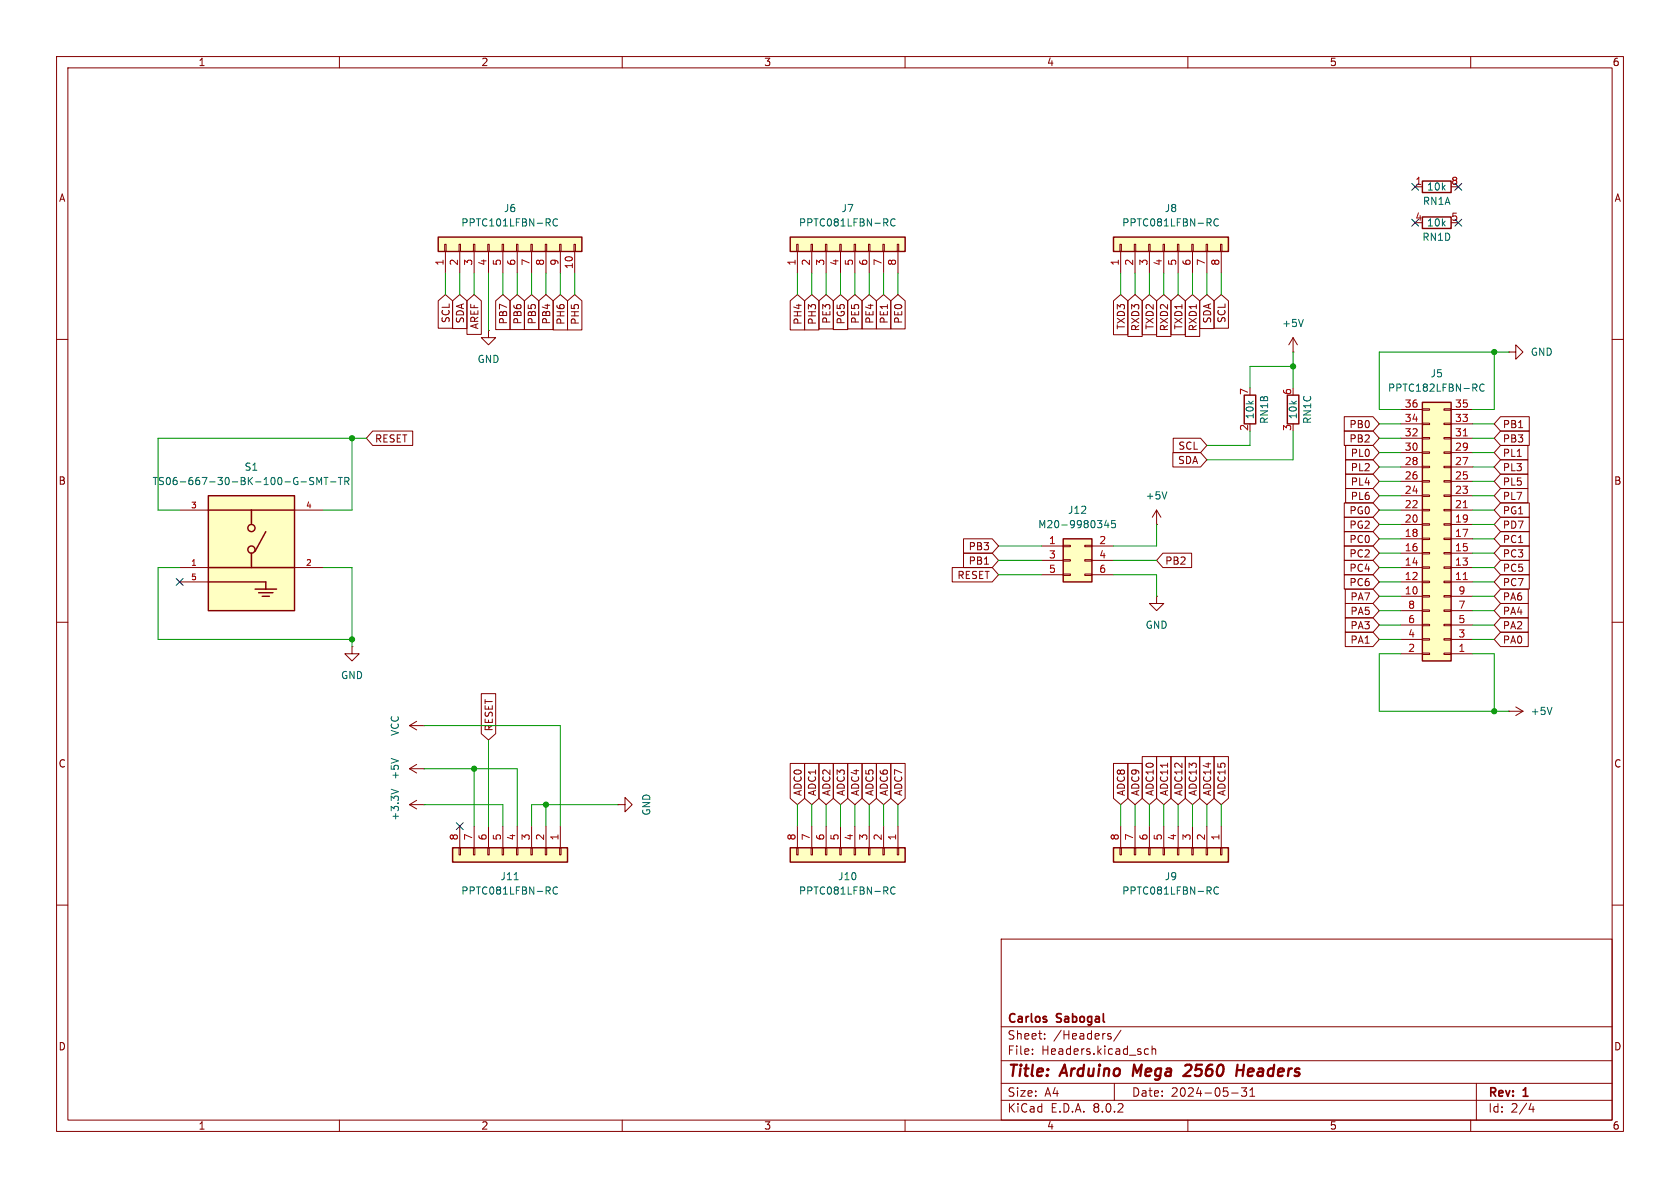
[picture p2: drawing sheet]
<svg xmlns="http://www.w3.org/2000/svg" width="297mm" height="210mm" viewBox="0 0 297 210" stroke-linecap="round" stroke-linejoin="round" font-family="sans-serif">
<g fill="none" stroke="#840000" stroke-width=".18">
<path d="M10 10h277v190h-277zM12 12h273v186h-273zM60 10v2M110 10v2M160 10v2M210 10v2M260 10v2M10 60h2M285 60h2M10 110h2M285 110h2M10 160h2"/>
<path d="M285 160h2M177 166h108v32h-108zM60 198v2M110 198v2M160 198v2M177 194.5h108M177 191.5h108M177 187.5h108M177 181.5h108M182.5 186.3v.1M182.5 185.5v.1M184.7 183.6v.1"/>
<path d="M184.7 182.8v.1M196 183.2l.4 .1 .1 .2-.3 .2h-.2M196 182.7l.4 .1M197 191.5v3M198.2 182.1l-1.3 2M202.4 186.3l.2 .1 .4-.1M203 185.5l-.4-.1-.2 .1M203.7 185.5l.2-.1 .3 .1 .1 .9M203.7 184.9v1.5M210 198v2M217.7 193.2h1.2M219.5 192.3h.9l-.5 .6 .4 .1v.7l-.2 .1h-.4l-.2-.1"/>
<path d="M221 193.8h.8M221 192.7l.4-.4v1.5M260 198v2M261 191.5v6.5M270.7 195l-.4 1.1h.9M271 195.6v1"/>
</g>
<path d="M200.5 188.2l-.2 2M210.3 188.2h-.5l-.3 .2M210.5 189.1l-1.3 1.1h1.2M218.7 189.2h1.1M218.8 188.2l-.3 2M219.9 188.2l-.2 2" fill="none" stroke="#840000" stroke-width=".4"/>
<path d="M36.8 87.6h15.3v20.4h-15.3z" fill="#ffffc2"/>
<g fill="none" stroke="#840000" stroke-width=".25">
<path d="M36.8 87.6h15.3v20.4h-15.3zM36.8 90.2h15.3M44.4 90.2v2.5M44.4 97.8v2.5M47 94l-1.9 3.5M36.8 102.9h10.2v1.2M36.8 100.3h15.3M45.1 104.1h3.8M45.7 104.8h2.6M46.4 105.4h1.2"/>
<circle cx="44.4" cy="93.3" r=".63"/>
<circle cx="44.4" cy="97.2" r=".63"/>
</g>
<path d="M31.7 90.2h5.1M52.1 90.2h5M31.7 100.3h5.1M31.7 102.9h5.1M52.1 100.3h5" fill="none" stroke="#840000" stroke-width=".18"/>
<path d="M53.2 85.2h1M55.5 84.5l-.5-.1-.3 .2 .2 .3 .5 .3v.3l-.2 .2-.5-.1M56 85.7v-1.3l.4 .9 .4-.9v1.3M57.3 84.4h.7M57.6 84.4v1.3M58.4 85.2h1M59.8 84.4h.7M60.2 84.4v1.3M61 85.1l.6-.1 .1-.2-.1-.3-.6-.1v1.3M61.3 85.1l.4 .6" fill="none" stroke="#006464" stroke-width=".18"/>
<path d="M196.8 149.9h20.4v2.5h-20.4z" fill="#ffffc2"/>
<g fill="none" stroke="#840000" stroke-width=".18">
<path d="M198 149.9h.2v1.2h-.2zM198.1 146.1v3.8M200.5 149.9h.3v1.2h-.3zM200.7 146.1v3.8M203.1 149.9h.2v1.2h-.2zM203.2 146.1v3.8M205.6 149.9h.3v1.2h-.3zM205.7 146.1v3.8M208.2 149.9h.2v1.2h-.2zM208.3 146.1v3.8M210.7 149.9h.2v1.2h-.2zM210.8 146.1v3.8"/>
<path d="M213.2 149.9h.3v1.2h-.3zM213.4 146.1v3.8M215.8 149.9h.2v1.2h-.2zM215.9 146.1v3.8"/>
</g>
<path d="M196.8 149.9h20.4v2.5h-20.4z" fill="none" stroke="#840000" stroke-width=".25"/>
<path d="M215.4 156.9a.6 .6 0 0 0-.9 .4 .6 .6 0 0 0 .6 .8l.3-.2" fill="none" stroke="#006464" stroke-width=".18"/>
<path d="M196.8 41.9h20.4v2.6h-20.4z" fill="#ffffc2"/>
<g fill="none" stroke="#840000" stroke-width=".18">
<path d="M198 43.2h.2v1.3h-.2zM198.1 44.5v3.8M200.5 43.2h.3v1.3h-.3zM200.7 44.5v3.8M203.1 43.2h.2v1.3h-.2zM203.2 44.5v3.8M205.6 43.2h.3v1.3h-.3zM205.7 44.5v3.8M208.2 43.2h.2v1.3h-.2zM208.3 44.5v3.8M210.7 43.2h.2v1.3h-.2zM210.8 44.5v3.8"/>
<path d="M213.2 43.2h.3v1.3h-.3zM213.4 44.5v3.8M215.8 43.2h.2v1.3h-.2zM215.9 44.5v3.8M204.5 92.7h.1M204.5 90.2l-.8 1.2M204.5 90.2v2.5M204.5 90.2l.7 1.2M62.2 114.3v1.3h1.3l-1.3 1.2-1.2-1.2h1.2M62.2 114.3h.1M204.5 105.4v1.3h1.2l-1.2 1.3-1.3-1.3h1.3M204.5 105.4h.1"/>
<path d="M72.4 128.3h2.5M72.4 128.3l1.3 .7M73.7 127.5l-1.3 .8M74.9 128.3h.1"/>
</g>
<path d="M251.5 38.4h5v2h-5zM196.8 41.9h20.4v2.6h-20.4z" fill="none" stroke="#840000" stroke-width=".25"/>
<path d="M215.4 38.8a.6 .6 0 0 0-.9 .4 .6 .6 0 0 0 .6 .7l.3-.1M206.3 86.9l-.4 1.3" fill="none" stroke="#006464" stroke-width=".18"/>
<path d="M188 95.3h5v7.6h-5z" fill="#ffffc2"/>
<path d="M184.1 96.5h3.9M184.1 99.1h3.9M188 98.9h1.2v.3h-1.2zM188 96.4h1.2v.2h-1.2zM191.8 98.9h1.2v.3h-1.2zM191.8 96.4h1.2v.2h-1.2zM193 96.5h3.8M193 99.1h3.8M184.1 101.6h3.9M188 101.5h1.2v.2h-1.2zM191.8 101.5h1.2v.2h-1.2zM193 101.6h3.8" fill="none" stroke="#840000" stroke-width=".18"/>
<path d="M188 95.3h5v7.6h-5z" fill="none" stroke="#840000" stroke-width=".25"/>
<path d="M195.6 92l-.3 .9h.8M195.9 92.4v.9M197.2 92h-.7v.6l.2-.1 .4 .1 .1 .1v.5l-.2 .1-.5-.1" fill="none" stroke="#006464" stroke-width=".18"/>
<path d="M80 149.9h20.3v2.5h-20.3z" fill="#ffffc2"/>
<g fill="none" stroke="#840000" stroke-width=".18">
<path d="M81.2 149.9h.2v1.2h-.2zM81.3 146.1v3.8M83.7 149.9h.2v1.2h-.2zM83.8 146.1v3.8M86.2 149.9h.3v1.2h-.3zM86.4 146.1v3.8M88.8 149.9h.2v1.2h-.2zM88.9 146.1v3.8M91.3 149.9h.3v1.2h-.3zM91.4 146.1v3.8M93.9 149.9h.2v1.2h-.2zM94 146.1v3.8"/>
<path d="M96.4 149.9h.2v1.2h-.2zM96.5 146.1v3.8M98.9 149.9h.3v1.2h-.3zM99.1 146.1v3.8"/>
</g>
<path d="M80 149.9h20.3v2.5h-20.3z" fill="none" stroke="#840000" stroke-width=".25"/>
<path d="M90.9 155.5h.7M98.5 156.9a.6 .6 0 0 0-.8 .4 .6 .6 0 0 0 .6 .8l.2-.2" fill="none" stroke="#006464" stroke-width=".18"/>
<path d="M139.7 149.9h20.3v2.5h-20.3z" fill="#ffffc2"/>
<g fill="none" stroke="#840000" stroke-width=".18">
<path d="M140.8 149.9h.3v1.2h-.3zM141 146.1v3.8M143.4 149.9h.2v1.2h-.2zM143.5 146.1v3.8M145.9 149.9h.3v1.2h-.3zM146 146.1v3.8M148.5 149.9h.2v1.2h-.2zM148.6 146.1v3.8M151 149.9h.3v1.2h-.3zM151.1 146.1v3.8M153.5 149.9h.3v1.2h-.3zM153.7 146.1v3.8"/>
<path d="M156.1 149.9h.2v1.2h-.2zM156.2 146.1v3.8M158.6 149.9h.3v1.2h-.3zM158.7 146.1v3.8"/>
</g>
<path d="M139.7 149.9h20.3v2.5h-20.3z" fill="none" stroke="#840000" stroke-width=".25"/>
<path d="M158.2 156.9a.6 .6 0 0 0-.8 .4 .6 .6 0 0 0 .6 .8l.2-.2" fill="none" stroke="#006464" stroke-width=".18"/>
<path d="M251.5 71.1h5v45.7h-5z" fill="#ffffc2"/>
<g fill="none" stroke="#840000" stroke-width=".18">
<path d="M86.4 58.4v1.3h1.2l-1.2 1.3-1.3-1.3h1.3M86.4 58.4h.1M247.6 77.5h3.9M247.6 74.9h3.9M247.6 72.4h3.9M251.5 72.3h1.2v.2h-1.2zM251.5 74.8h1.2v.3h-1.2zM251.5 77.3h1.2v.3h-1.2zM251.5 79.9h1.2v.2h-1.2zM255.3 72.3h1.2v.2h-1.2zM255.3 74.8h1.2v.3h-1.2zM255.3 77.3h1.2v.3h-1.2z"/>
<path d="M255.3 79.9h1.2v.2h-1.2zM256.5 77.5h3.8M256.5 74.9h3.8M256.5 72.4h3.8M247.6 97.8h3.9M247.6 95.3h3.9M247.6 92.7h3.9M247.6 90.2h3.9M247.6 87.6h3.9M247.6 85.1h3.9M247.6 82.6h3.9M247.6 80h3.9"/>
<path d="M251.5 82.4h1.2v.3h-1.2zM251.5 85h1.2v.2h-1.2zM251.5 87.5h1.2v.3h-1.2zM251.5 90h1.2v.3h-1.2zM251.5 92.6h1.2v.2h-1.2zM251.5 95.1h1.2v.3h-1.2zM251.5 97.7h1.2v.2h-1.2zM255.3 82.4h1.2v.3h-1.2zM255.3 85h1.2v.2h-1.2zM255.3 87.5h1.2v.3h-1.2zM255.3 90h1.2v.3h-1.2zM255.3 92.6h1.2v.2h-1.2z"/>
<path d="M255.3 95.1h1.2v.3h-1.2zM255.3 97.7h1.2v.2h-1.2zM256.5 97.8h3.8M256.5 95.3h3.8M256.5 92.7h3.8M256.5 90.2h3.8M256.5 87.6h3.8M256.5 85.1h3.8M256.5 82.6h3.8M256.5 80h3.8M247.6 115.6h3.9M247.6 105.4h3.9"/>
<path d="M247.6 102.9h3.9M247.6 100.3h3.9M247.6 113h3.9M247.6 110.5h3.9M247.6 108h3.9M251.5 100.2h1.2v.3h-1.2zM251.5 102.7h1.2v.3h-1.2zM251.5 105.3h1.2v.2h-1.2zM251.5 107.8h1.2v.3h-1.2zM251.5 110.4h1.2v.2h-1.2zM251.5 112.9h1.2v.3h-1.2zM251.5 115.4h1.2v.3h-1.2z"/>
<path d="M255.3 100.2h1.2v.3h-1.2zM255.3 102.7h1.2v.3h-1.2zM255.3 105.3h1.2v.2h-1.2zM255.3 107.8h1.2v.3h-1.2zM255.3 110.4h1.2v.2h-1.2zM255.3 112.9h1.2v.3h-1.2zM255.3 115.4h1.2v.3h-1.2zM256.5 115.6h3.8M256.5 105.4h3.8M256.5 102.9h3.8M256.5 100.3h3.8M256.5 113h3.8"/>
<path d="M256.5 110.5h3.8M256.5 108h3.8M109.2 142.2h1.3v1.3l1.3-1.3-1.3-1.2v1.2M109.2 142.2h.1"/>
</g>
<path d="M251.5 71.1h5v45.7h-5z" fill="none" stroke="#840000" stroke-width=".25"/>
<path d="M258.7 77.1h.7M258.7 89.8h.7M258.7 102.5h.7" fill="none" stroke="#a90000" stroke-width=".18"/>
<path d="M262.4 68a.6 .6 0 0 0-.9 .4 .6 .6 0 0 0 .6 .8l.3-.2" fill="none" stroke="#006464" stroke-width=".18"/>
<path d="M139.7 41.9h20.3v2.6h-20.3z" fill="#ffffc2"/>
<g fill="none" stroke="#840000" stroke-width=".18">
<path d="M250.2 33h1.3M140.8 43.2h.3v1.3h-.3zM141 44.5v3.8M143.4 43.2h.2v1.3h-.2zM143.5 44.5v3.8M145.9 43.2h.3v1.3h-.3zM146 44.5v3.8M148.5 43.2h.2v1.3h-.2zM148.6 44.5v3.8M151 43.2h.3v1.3h-.3zM151.1 44.5v3.8M153.5 43.2h.3v1.3h-.3z"/>
<path d="M153.7 44.5v3.8M156.1 43.2h.2v1.3h-.2zM156.2 44.5v3.8M158.6 43.2h.3v1.3h-.3zM158.7 44.5v3.8M228.6 59.7l-.8 1.3M228.6 59.7v2.5M228.6 59.7l.8 1.3M228.6 62.2h.1M266.7 62.2h1.3v-1.2l1.2 1.2-1.2 1.3v-1.3M266.7 62.2h.1M72.4 135.9h2.5"/>
<path d="M72.4 135.9l1.3 .8M73.7 135.1l-1.3 .8M74.9 135.9h.1M266.7 125.7h.1M266.7 125.7h2.5M268 125l1.2 .7M269.2 125.7l-1.2 .8M72.4 142.2h2.5M72.4 142.2l1.3 .8M73.7 141.5l-1.3 .7M74.9 142.2h.1"/>
</g>
<path d="M251.5 32h5v2h-5zM139.7 41.9h20.3v2.6h-20.3zM220 69.9h2v5h-2zM227.6 69.9h2v5h-2z" fill="none" stroke="#840000" stroke-width=".25"/>
<path d="M158.2 38.8a.6 .6 0 0 0-.8 .4 .6 .6 0 0 0 .6 .7l.2-.1M230.4 56.5l-.4 1.2M69.2 134.1l1.2 .4M69.2 139.5l1.2 .4M274.4 125l-.5 1.3" fill="none" stroke="#006464" stroke-width=".18"/>
<path d="M77.5 41.9h25.4v2.6h-25.4z" fill="#ffffc2"/>
<g fill="none" stroke="#840000" stroke-width=".18">
<path d="M77.5 53.2l1.2-1.1 1.3 1.1v4.8h-2.5zM78.6 43.2h.3v1.3h-.3zM78.7 44.5v3.8M80 53.2l1.3-1.1 1.3 1.1v4.9h-2.6zM81.2 43.2h.2v1.3h-.2zM81.3 44.5v3.8M82.5 53.2l1.3-1.1 1.3 1.1v5.9h-2.6zM83.7 43.2h.2v1.3h-.2zM83.8 44.5v3.8M86.2 43.2h.3v1.3h-.3zM86.4 44.5v3.8M87.6 53.2l1.3-1.1 1.3 1.1v5.1h-2.6z"/>
<path d="M88.8 43.2h.2v1.3h-.2zM88.9 44.5v3.8M90.2 53.2l1.2-1.1 1.3 1.1v5.1h-2.5zM91.3 43.2h.3v1.3h-.3zM91.4 44.5v3.8M92.7 53.2l1.3-1.1 1.3 1.1v5.1h-2.6zM93.9 43.2h.2v1.3h-.2zM94 44.5v3.8M95.2 53.2l1.3-1.1 1.3 1.1v5.1h-2.6zM96.4 43.2h.2v1.3h-.2zM96.5 44.5v3.8M97.8 53.2l1.3-1.1 1.2 1.1v5.1h-2.5z"/>
<path d="M98.9 43.2h.3v1.3h-.3zM99.1 44.5v3.8M100.3 53.2l1.3-1.1 1.3 1.1v5.1h-2.6zM101.5 43.2h.2v1.3h-.2zM101.6 44.5v3.8M139.7 53.2l1.3-1.1 1.2 1.1v5.1h-2.5zM142.2 53.2l1.3-1.1 1.3 1.1v5.1h-2.6zM144.8 53.2l1.2-1.1 1.3 1.1v4.9h-2.5zM147.3 53.2l1.3-1.1 1.3 1.1v5.1h-2.6zM149.9 53.2l1.2-1.1 1.3 1.1v4.9h-2.5zM152.4 53.2l1.3-1.1 1.2 1.1v4.9h-2.5zM154.9 53.2l1.3-1.1 1.3 1.1v4.9h-2.6z"/>
<path d="M157.5 53.2l1.2-1.1 1.3 1.1v4.9h-2.5zM196.8 53.2l1.3-1.1 1.3 1.1v6h-2.6zM199.4 53.2l1.3-1.1 1.2 1.1v6.3h-2.5zM201.9 53.2l1.3-1.1 1.3 1.1v6h-2.6zM204.5 53.2l1.2-1.1 1.3 1.1v6.3h-2.5zM207 53.2l1.3-1.1 1.3 1.1v6h-2.6zM209.5 53.2l1.3-1.1 1.3 1.1v6.3h-2.6zM212.1 53.2l1.3-1.1 1.2 1.1v4.9h-2.5zM214.6 53.2l1.3-1.1 1.3 1.1v4.8h-2.6zM65.9 76.2h7.1v2.5h-7.1l-1.1-1.2zM207.4 77.5h4.8l1.2 1.2-1.2 1.3h-4.8zM237.6 73.7h5.1l1.1 1.2-1.1 1.3h-5.1z"/>
<path d="M237.6 76.2h5.1l1.1 1.3-1.1 1.2h-5.1zM237.9 78.7h4.8l1.1 1.3-1.1 1.3h-4.8zM265.3 73.7h5.1v2.5h-5.1l-1.1-1.3zM265.3 78.7h4.8v2.6h-4.8l-1.1-1.3zM265.3 76.2h5.1v2.5h-5.1l-1.1-1.2zM170.3 95.2h5.1l1.1 1.3-1.1 1.3h-5.1zM170.3 97.8h5.1l1.1 1.3-1.1 1.2h-5.1zM205.6 97.8h5.1v2.5h-5.1l-1.1-1.2zM207.3 80h4.9l1.2 1.3-1.2 1.3h-4.9zM237.6 99.1h5.1l1.1 1.2-1.1 1.3h-5.1zM237.6 96.5h5.1l1.1 1.3-1.1 1.3h-5.1zM237.6 91.4h5.1l1.1 1.3-1.1 1.3h-5.1z"/>
<path d="M237.6 88.9h5.1l1.1 1.3-1.1 1.2h-5.1zM237.6 94h5.1l1.1 1.3-1.1 1.2h-5.1zM237.9 86.4h4.8l1.1 1.2-1.1 1.3h-4.8zM237.9 81.3h4.8l1.1 1.3-1.1 1.2h-4.8zM237.9 83.8h4.8l1.1 1.3-1.1 1.3h-4.8zM265.3 91.4h5.1v2.6h-5.1l-1.1-1.3zM265.3 86.4h4.8v2.5h-4.8l-1.1-1.3zM265.3 94h5.1v2.5h-5.1l-1.1-1.2zM265.3 96.5h5.1v2.6h-5.1l-1.1-1.3zM265.3 99.1h5.1v2.5h-5.1l-1.1-1.3zM265.3 88.9h5.1v2.5h-5.1l-1.1-1.2zM265.3 81.3h4.8v2.5h-4.8l-1.1-1.2z"/>
<path d="M265.3 83.8h4.8v2.6h-4.8l-1.1-1.3zM168.3 100.3h7.1l1.1 1.3-1.1 1.3h-7.1zM237.6 101.6h5.1l1.1 1.3-1.1 1.2h-5.1zM237.8 104.1h4.9l1.1 1.3-1.1 1.3h-4.9zM237.8 111.8h4.9l1.1 1.2-1.1 1.3h-4.9zM237.8 109.2h4.9l1.1 1.3-1.1 1.3h-4.9zM237.8 106.7h4.9l1.1 1.3-1.1 1.2h-4.9zM265.3 111.8h4.9v2.5h-4.9l-1.1-1.3zM265.3 109.2h4.9v2.6h-4.9l-1.1-1.3zM265.3 106.7h4.9v2.5h-4.9l-1.1-1.2zM265.3 104.1h4.9v2.6h-4.9l-1.1-1.3zM265.3 101.6h5.1v2.5h-5.1l-1.1-1.2z"/>
<path d="M85.1 122.6h2.5v7.1l-1.2 1.1-1.3-1.1zM139.7 135h2.5v6.1l-1.2 1.1-1.3-1.1zM142.2 135h2.6v6.1l-1.3 1.1-1.3-1.1zM144.8 135h2.5v6.1l-1.3 1.1-1.2-1.1zM147.3 135h2.6v6.1l-1.3 1.1-1.3-1.1zM149.9 135h2.5v6.1l-1.3 1.1-1.2-1.1zM152.4 135h2.5v6.1l-1.2 1.1-1.3-1.1zM154.9 135h2.6v6.1l-1.3 1.1-1.3-1.1zM157.5 135h2.5v6.1l-1.3 1.1-1.2-1.1zM196.8 135h2.6v6.1l-1.3 1.1-1.3-1.1zM199.4 135h2.5v6.1l-1.2 1.1-1.3-1.1zM201.9 133.7h2.6v7.4l-1.3 1.1-1.3-1.1z"/>
<path d="M204.5 133.7h2.5v7.4l-1.3 1.1-1.2-1.1zM207 133.7h2.6v7.4l-1.3 1.1-1.3-1.1zM209.5 133.7h2.6v7.4l-1.3 1.1-1.3-1.1zM212.1 133.7h2.5v7.4l-1.2 1.1-1.3-1.1zM214.6 133.7h2.6v7.4l-1.3 1.1-1.3-1.1z"/>
</g>
<path d="M77.5 41.9h25.4v2.6h-25.4z" fill="none" stroke="#840000" stroke-width=".25"/>
<path d="M98.5 38.8a.6 .6 0 0 0-.8 .4 .6 .6 0 0 0 .6 .7l.2-.1" fill="none" stroke="#006464" stroke-width=".18"/>
<g fill="none" stroke="#009600" stroke-width=".18">
<path d="M78.7 48.3v3.8M81.3 48.3v3.8M83.8 48.3v3.8M86.4 48.3v10.1M88.9 48.3v3.8M91.4 48.3v3.8M94 48.3v3.8M96.5 48.3v3.8M99.1 48.3v3.8M101.6 48.3v3.8M141 48.3v3.8M143.5 48.3v3.8"/>
<path d="M146 48.3v3.8M148.6 48.3v3.8M151.1 48.3v3.8M153.7 48.3v3.8M156.2 48.3v3.8M158.7 48.3v3.8M198.1 48.3v3.8M200.7 48.3v3.8M203.2 48.3v3.8M205.7 48.3v3.8M208.3 48.3v3.8M210.8 48.3v3.8"/>
<path d="M213.4 48.3v3.8M215.9 48.3v3.8M62.2 77.5v12.7h-5.1M64.8 77.5h-36.9v12.7h3.8M221 76.2v2.5h-7.6M228.6 64.8h-7.6v3.8M228.6 76.2v5.1h-15.2M228.6 62.2v6.4M243.8 77.5h3.8M243.8 74.9h3.8M260.3 77.5h3.9M260.3 74.9h3.9"/>
<path d="M264.2 62.2v10.2h-3.9M266.7 62.2h-22.9v10.2h3.8M176.5 99.1h7.6M176.5 96.5h7.6M196.8 99.1h7.7M204.5 92.7v3.8h-7.7M243.8 90.2h3.8M243.8 95.3h3.8M243.8 97.8h3.8M243.8 85.1h3.8M243.8 87.6h3.8M243.8 80h3.8"/>
<path d="M243.8 92.7h3.8M243.8 82.6h3.8M260.3 90.2h3.9M260.3 95.3h3.9M260.3 97.8h3.9M260.3 85.1h3.9M260.3 87.6h3.9M260.3 80h3.9M260.3 92.7h3.9M260.3 82.6h3.9M31.7 100.3h-3.8v12.7h34.3M57.1 100.3h5.1v14"/>
<path d="M176.5 101.6h7.6M196.8 101.6h7.7v3.8M243.8 100.3h3.8M243.8 102.9h3.8M243.8 113h3.8M243.8 108h3.8M243.8 105.4h3.8M243.8 110.5h3.8M247.6 115.6h-3.8v10.1h22.9M260.3 100.3h3.9M260.3 102.9h3.9M260.3 113h3.9"/>
<path d="M260.3 115.6h3.9v10.1M260.3 108h3.9M260.3 105.4h3.9M260.3 110.5h3.9M74.9 135.9h16.5v10.2M74.9 128.3h24.2v17.8M83.8 135.9v10.2M86.4 130.8v15.3M74.9 142.2h14v3.9M96.5 142.2v3.9M109.2 142.2h-15.2v3.9M141 142.2v3.9"/>
<path d="M143.5 142.2v3.9M146 142.2v3.9M148.6 142.2v3.9M151.1 142.2v3.9M153.7 142.2v3.9M156.2 142.2v3.9M158.7 142.2v3.9M198.1 142.2v3.9M200.7 142.2v3.9M203.2 142.2v3.9M205.7 142.2v3.9M208.3 142.2v3.9"/>
<path d="M210.8 142.2v3.9M213.4 142.2v3.9M215.9 142.2v3.9"/>
</g>
<path d="M249.6 32.4l1.2 1.2M249.6 38.8l1.2 1.2M250.8 32.4l-1.2 1.2M250.8 38.8l-1.2 1.2M257.2 32.4l1.2 1.2M257.2 38.8l1.2 1.2M258.4 32.4l-1.2 1.2M258.4 38.8l-1.2 1.2M31.1 102.3l1.3 1.2M32.4 102.3l-1.3 1.2M80.7 145.4l1.2 1.3M81.9 145.4l-1.2 1.3" fill="none" stroke="#000084" stroke-width=".18"/>
<g fill="#009600" stroke="#009600" stroke-width=".18">
<circle cx="62.2" cy="113" r=".46"/>
<circle cx="62.2" cy="77.5" r=".46"/>
<circle cx="83.8" cy="135.9" r=".46"/>
<circle cx="96.5" cy="142.2" r=".46"/>
<circle cx="264.2" cy="125.7" r=".46"/>
<circle cx="228.6" cy="64.8" r=".46"/>
<circle cx="264.2" cy="62.2" r=".46"/>
</g>
<g font-size="2.8" fill="#840000">
<text x="178" y="190.9">Title:</text>
<text x="187.7" y="190.9">Arduino</text>
<text x="201.1" y="190.9">Mega</text>
<text x="211.1" y="190.9">2560</text>
<text x="221" y="190.9">Headers</text>
</g>
<g font-size="2.1" fill="#840000">
<text x="178" y="184">Sheet:</text>
<text x="178" y="181.2">Carlos</text>
<text x="186.2" y="184">/Headers/</text>
<text x="186.9" y="181.2">Sabogal</text>
<text x="178" y="186.7">File:</text>
<text x="184.1" y="186.7">Headers.kicad_sch</text>
<text x="178" y="196.9">KiCad</text>
<text x="178" y="194.1">Size:</text>
<text x="184.7" y="194.1">A4</text>
<text x="185.7" y="196.9">E.D.A.</text>
<text x="193.3" y="196.9">8.0.2</text>
<text x="200" y="194.1">Date:</text>
<text x="207" y="194.1">2024-05-31</text>
<text x="263" y="194.3">Rev:</text>
<text x="263" y="196.9">Id:</text>
<text x="267.1" y="196.9">2/4</text>
<text x="269.4" y="194.3">1</text>
</g>
<g font-size="1.8" fill="#840000">
<text x="35" y="11.9">1</text>
<text x="85" y="11.9">2</text>
<text x="135" y="11.9">3</text>
<text x="185" y="11.9">4</text>
<text x="235" y="11.9">5</text>
<text x="285" y="11.9">6</text>
<text x="10.3" y="35.9">A</text>
<text x="285.3" y="35.9">A</text>
<text x="79.7" y="57.2" transform="rotate(-90 79.7 57.2)">SCL</text>
<text x="82.2" y="57.3" transform="rotate(-90 82.2 57.3)">SDA</text>
<text x="84.8" y="58.3" transform="rotate(-90 84.8 58.3)">AREF</text>
<text x="89.9" y="57.5" transform="rotate(-90 89.9 57.5)">PB7</text>
<text x="92.4" y="57.5" transform="rotate(-90 92.4 57.5)">PB6</text>
<text x="94.9" y="57.5" transform="rotate(-90 94.9 57.5)">PB5</text>
<text x="97.5" y="57.5" transform="rotate(-90 97.5 57.5)">PB4</text>
<text x="100" y="57.5" transform="rotate(-90 100 57.5)">PH6</text>
<text x="102.6" y="57.5" transform="rotate(-90 102.6 57.5)">PH5</text>
<text x="141.9" y="57.5" transform="rotate(-90 141.9 57.5)">PH4</text>
<text x="144.5" y="57.5" transform="rotate(-90 144.5 57.5)">PH3</text>
<text x="147" y="57.3" transform="rotate(-90 147 57.3)">PE3</text>
<text x="149.5" y="57.5" transform="rotate(-90 149.5 57.5)">PG5</text>
<text x="152.1" y="57.3" transform="rotate(-90 152.1 57.3)">PE5</text>
<text x="154.6" y="57.3" transform="rotate(-90 154.6 57.3)">PE4</text>
<text x="157.2" y="57.3" transform="rotate(-90 157.2 57.3)">PE1</text>
<text x="159.7" y="57.3" transform="rotate(-90 159.7 57.3)">PE0</text>
<text x="199.1" y="58.4" transform="rotate(-90 199.1 58.4)">TXD3</text>
<text x="201.6" y="58.7" transform="rotate(-90 201.6 58.7)">RXD3</text>
<text x="204.2" y="58.4" transform="rotate(-90 204.2 58.4)">TXD2</text>
<text x="206.7" y="58.7" transform="rotate(-90 206.7 58.7)">RXD2</text>
<text x="209.2" y="58.4" transform="rotate(-90 209.2 58.4)">TXD1</text>
<text x="211.8" y="58.7" transform="rotate(-90 211.8 58.7)">RXD1</text>
<text x="214.3" y="57.3" transform="rotate(-90 214.3 57.3)">SDA</text>
<text x="216.9" y="57.2" transform="rotate(-90 216.9 57.2)">SCL</text>
<text x="238.5" y="75.9">PB0</text>
<text x="265.6" y="75.9">PB1</text>
<text x="66.2" y="78.4">RESET</text>
<text x="208.2" y="82.2">SDA</text>
<text x="208.2" y="79.7">SCL</text>
<text x="238.5" y="78.4">PB2</text>
<text x="238.7" y="83.5">PL2</text>
<text x="238.7" y="81">PL0</text>
<text x="265.6" y="83.5">PL3</text>
<text x="265.6" y="81">PL1</text>
<text x="265.6" y="78.4">PB3</text>
<text x="10.3" y="85.9">B</text>
<text x="238.7" y="88.6">PL6</text>
<text x="238.7" y="86">PL4</text>
<text x="265.6" y="88.6">PL7</text>
<text x="265.6" y="86">PL5</text>
<text x="285.3" y="85.9">B</text>
<text x="238.5" y="93.7">PG2</text>
<text x="238.5" y="91.1">PG0</text>
<text x="265.6" y="93.7">PD7</text>
<text x="265.6" y="91.1">PG1</text>
<text x="171.1" y="97.5">PB3</text>
<text x="171.1" y="100">PB1</text>
<text x="205.9" y="100">PB2</text>
<text x="238.5" y="101.3">PC4</text>
<text x="238.5" y="98.7">PC2</text>
<text x="238.5" y="96.2">PC0</text>
<text x="265.6" y="96.2">PC1</text>
<text x="265.6" y="98.7">PC3</text>
<text x="265.6" y="101.3">PC5</text>
<text x="169.2" y="102.6">RESET</text>
<text x="238.5" y="103.8">PC6</text>
<text x="238.6" y="106.4">PA7</text>
<text x="265.6" y="106.4">PA6</text>
<text x="265.6" y="103.8">PC7</text>
<text x="238.6" y="114">PA1</text>
<text x="238.6" y="111.4">PA3</text>
<text x="238.6" y="108.9">PA5</text>
<text x="265.6" y="114">PA0</text>
<text x="265.6" y="111.4">PA2</text>
<text x="265.6" y="108.9">PA4</text>
<text x="87.3" y="129.4" transform="rotate(-90 87.3 129.4)">RESET</text>
<text x="10.3" y="135.9">C</text>
<text x="285.3" y="135.9">C</text>
<text x="141.9" y="140.8" transform="rotate(-90 141.9 140.8)">ADC0</text>
<text x="144.5" y="140.8" transform="rotate(-90 144.5 140.8)">ADC1</text>
<text x="147" y="140.8" transform="rotate(-90 147 140.8)">ADC2</text>
<text x="149.5" y="140.8" transform="rotate(-90 149.5 140.8)">ADC3</text>
<text x="152.1" y="140.8" transform="rotate(-90 152.1 140.8)">ADC4</text>
<text x="154.6" y="140.8" transform="rotate(-90 154.6 140.8)">ADC5</text>
<text x="157.2" y="140.8" transform="rotate(-90 157.2 140.8)">ADC6</text>
<text x="159.7" y="140.8" transform="rotate(-90 159.7 140.8)">ADC7</text>
<text x="199.1" y="140.8" transform="rotate(-90 199.1 140.8)">ADC8</text>
<text x="201.6" y="140.8" transform="rotate(-90 201.6 140.8)">ADC9</text>
<text x="204.2" y="140.8" transform="rotate(-90 204.2 140.8)">ADC10</text>
<text x="206.7" y="140.8" transform="rotate(-90 206.7 140.8)">ADC11</text>
<text x="209.2" y="140.8" transform="rotate(-90 209.2 140.8)">ADC12</text>
<text x="211.8" y="140.8" transform="rotate(-90 211.8 140.8)">ADC13</text>
<text x="214.3" y="140.8" transform="rotate(-90 214.3 140.8)">ADC14</text>
<text x="216.9" y="140.8" transform="rotate(-90 216.9 140.8)">ADC15</text>
<text x="10.3" y="185.9">D</text>
<text x="285.3" y="185.9">D</text>
<text x="35" y="199.9">1</text>
<text x="85" y="199.9">2</text>
<text x="135" y="199.9">3</text>
<text x="185" y="199.9">4</text>
<text x="235" y="199.9">5</text>
<text x="285" y="199.9">6</text>
</g>
<g font-size="1.8" fill="#a90000">
<text x="250.1" y="32.8">1</text>
<text x="256.5" y="32.8">8</text>
<text x="250.1" y="39.1">4</text>
<text x="256.5" y="39.1">5</text>
<text x="78.5" y="47.1" transform="rotate(-90 78.5 47.1)">1</text>
<text x="81" y="47.1" transform="rotate(-90 81 47.1)">2</text>
<text x="83.6" y="47.1" transform="rotate(-90 83.6 47.1)">3</text>
<text x="86.1" y="47.1" transform="rotate(-90 86.1 47.1)">4</text>
<text x="88.6" y="47.1" transform="rotate(-90 88.6 47.1)">5</text>
<text x="91.2" y="47.1" transform="rotate(-90 91.2 47.1)">6</text>
<text x="93.7" y="47.1" transform="rotate(-90 93.7 47.1)">7</text>
<text x="96.3" y="47.1" transform="rotate(-90 96.3 47.1)">8</text>
<text x="98.8" y="47.1" transform="rotate(-90 98.8 47.1)">9</text>
<text x="101.3" y="47.7" transform="rotate(-90 101.3 47.7)">10</text>
<text x="140.7" y="47.1" transform="rotate(-90 140.7 47.1)">1</text>
<text x="143.3" y="47.1" transform="rotate(-90 143.3 47.1)">2</text>
<text x="145.8" y="47.1" transform="rotate(-90 145.8 47.1)">3</text>
<text x="148.3" y="47.1" transform="rotate(-90 148.3 47.1)">4</text>
<text x="150.9" y="47.1" transform="rotate(-90 150.9 47.1)">5</text>
<text x="153.4" y="47.1" transform="rotate(-90 153.4 47.1)">6</text>
<text x="156" y="47.1" transform="rotate(-90 156 47.1)">7</text>
<text x="158.5" y="47.1" transform="rotate(-90 158.5 47.1)">8</text>
<text x="197.9" y="47.1" transform="rotate(-90 197.9 47.1)">1</text>
<text x="200.4" y="47.1" transform="rotate(-90 200.4 47.1)">2</text>
<text x="202.9" y="47.1" transform="rotate(-90 202.9 47.1)">3</text>
<text x="205.5" y="47.1" transform="rotate(-90 205.5 47.1)">4</text>
<text x="208" y="47.1" transform="rotate(-90 208 47.1)">5</text>
<text x="210.6" y="47.1" transform="rotate(-90 210.6 47.1)">6</text>
<text x="213.1" y="47.1" transform="rotate(-90 213.1 47.1)">7</text>
<text x="215.6" y="47.1" transform="rotate(-90 215.6 47.1)">8</text>
<text x="220.7" y="69.9" transform="rotate(-90 220.7 69.9)">7</text>
<text x="228.3" y="69.9" transform="rotate(-90 228.3 69.9)">6</text>
<text x="220.7" y="76.3" transform="rotate(-90 220.7 76.3)">2</text>
<text x="228.3" y="76.3" transform="rotate(-90 228.3 76.3)">3</text>
<text x="248.2" y="77.2">32</text>
<text x="248.2" y="74.7">34</text>
<text x="248.2" y="72.1">36</text>
<text x="257.1" y="77.2">31</text>
<text x="257.1" y="74.7">33</text>
<text x="257.1" y="72.1">35</text>
<text x="248.2" y="82.3">28</text>
<text x="248.2" y="79.8">30</text>
<text x="257.1" y="82.3">27</text>
<text x="257.1" y="79.8">29</text>
<text x="248.2" y="89.9">22</text>
<text x="248.2" y="87.4">24</text>
<text x="248.2" y="84.8">26</text>
<text x="257.1" y="89.9">21</text>
<text x="257.1" y="87.4">23</text>
<text x="257.1" y="84.8">25</text>
<text x="248.2" y="95">18</text>
<text x="248.2" y="92.5">20</text>
<text x="257.1" y="95">17</text>
<text x="257.1" y="92.5">19</text>
<text x="185.3" y="96.3">1</text>
<text x="185.3" y="98.8">3</text>
<text x="185.3" y="101.3">5</text>
<text x="194.2" y="96.3">2</text>
<text x="194.2" y="98.8">4</text>
<text x="194.2" y="101.3">6</text>
<text x="248.2" y="100.1">14</text>
<text x="248.2" y="97.5">16</text>
<text x="257.1" y="100.1">13</text>
<text x="257.1" y="97.5">15</text>
<text x="248.2" y="105.2">10</text>
<text x="248.2" y="102.6">12</text>
<text x="248.8" y="107.7">8</text>
<text x="257.1" y="102.6">11</text>
<text x="257.7" y="107.7">7</text>
<text x="257.7" y="105.2">9</text>
<text x="248.8" y="112.8">4</text>
<text x="248.8" y="110.2">6</text>
<text x="257.7" y="112.8">3</text>
<text x="257.7" y="110.2">5</text>
<text x="248.8" y="115.3">2</text>
<text x="257.7" y="115.3">1</text>
<text x="81" y="148.7" transform="rotate(-90 81 148.7)">8</text>
<text x="83.6" y="148.7" transform="rotate(-90 83.6 148.7)">7</text>
<text x="86.1" y="148.7" transform="rotate(-90 86.1 148.7)">6</text>
<text x="88.6" y="148.7" transform="rotate(-90 88.6 148.7)">5</text>
<text x="91.2" y="148.7" transform="rotate(-90 91.2 148.7)">4</text>
<text x="93.7" y="148.7" transform="rotate(-90 93.7 148.7)">3</text>
<text x="96.3" y="148.7" transform="rotate(-90 96.3 148.7)">2</text>
<text x="98.8" y="148.7" transform="rotate(-90 98.8 148.7)">1</text>
<text x="140.7" y="148.7" transform="rotate(-90 140.7 148.7)">8</text>
<text x="143.3" y="148.7" transform="rotate(-90 143.3 148.7)">7</text>
<text x="145.8" y="148.7" transform="rotate(-90 145.8 148.7)">6</text>
<text x="148.3" y="148.7" transform="rotate(-90 148.3 148.7)">5</text>
<text x="150.9" y="148.7" transform="rotate(-90 150.9 148.7)">4</text>
<text x="153.4" y="148.7" transform="rotate(-90 153.4 148.7)">3</text>
<text x="156" y="148.7" transform="rotate(-90 156 148.7)">2</text>
<text x="158.5" y="148.7" transform="rotate(-90 158.5 148.7)">1</text>
<text x="197.9" y="148.7" transform="rotate(-90 197.9 148.7)">8</text>
<text x="200.4" y="148.7" transform="rotate(-90 200.4 148.7)">7</text>
<text x="202.9" y="148.7" transform="rotate(-90 202.9 148.7)">6</text>
<text x="205.5" y="148.7" transform="rotate(-90 205.5 148.7)">5</text>
<text x="208" y="148.7" transform="rotate(-90 208 148.7)">4</text>
<text x="210.6" y="148.7" transform="rotate(-90 210.6 148.7)">3</text>
<text x="213.1" y="148.7" transform="rotate(-90 213.1 148.7)">2</text>
<text x="215.6" y="148.7" transform="rotate(-90 215.6 148.7)">1</text>
</g>
<g font-size="1.8" fill="#006464">
<text x="252.2" y="33.9">10k</text>
<text x="81.5" y="40.2">PPTC101LFBN-RC</text>
<text x="89" y="37.7">J6</text>
<text x="141.1" y="40.2">PPTC081LFBN-RC</text>
<text x="148.7" y="37.7">J7</text>
<text x="198.3" y="40.2">PPTC081LFBN-RC</text>
<text x="205.8" y="37.7">J8</text>
<text x="251.4" y="36.4">RN1A</text>
<text x="252.2" y="40.2">10k</text>
<text x="251.4" y="42.8">RN1D</text>
<text x="226.6" y="58">+5V</text>
<text x="84.3" y="64.4">GND</text>
<text x="270.5" y="63.1">GND</text>
<text x="245.3" y="69.4">PPTC182LFBN-RC</text>
<text x="252.8" y="66.9">J5</text>
<text x="221.8" y="74.2" transform="rotate(-90 221.8 74.2)">10k</text>
<text x="224.4" y="75" transform="rotate(-90 224.4 75)">RN1B</text>
<text x="229.5" y="74.2" transform="rotate(-90 229.5 74.2)">10k</text>
<text x="232" y="75" transform="rotate(-90 232 75)">RN1C</text>
<text x="43.1" y="83.4">S1</text>
<text x="26.9" y="86">TS06-667-30-BK-100-G-SMT-TR</text>
<text x="202.4" y="88.5">+5V</text>
<text x="183.4" y="93.6">M20-9980345</text>
<text x="188.7" y="91">J12</text>
<text x="202.4" y="111.4">GND</text>
<text x="60.2" y="120.2">GND</text>
<text x="70.7" y="130.2" transform="rotate(-90 70.7 130.2)">VCC</text>
<text x="270.5" y="126.6">+5V</text>
<text x="70.7" y="137.9" transform="rotate(-90 70.7 137.9)">+5V</text>
<text x="70.7" y="145.2" transform="rotate(-90 70.7 145.2)">+3.3V</text>
<text x="115.2" y="144.3" transform="rotate(-90 115.2 144.3)">GND</text>
<text x="88.4" y="155.8">J11</text>
<text x="148.1" y="155.8">J10</text>
<text x="205.8" y="155.8">J9</text>
<text x="81.5" y="158.3">PPTC081LFBN-RC</text>
<text x="141.1" y="158.3">PPTC081LFBN-RC</text>
<text x="198.3" y="158.3">PPTC081LFBN-RC</text>
</g>
<g font-size="1.4" fill="#a90000">
<text x="33.7" y="89.9">3</text>
<text x="54" y="89.9">4</text>
<text x="33.7" y="100.1">1</text>
<text x="54" y="100.1">2</text>
<text x="33.7" y="102.6">5</text>
</g>
</svg>
